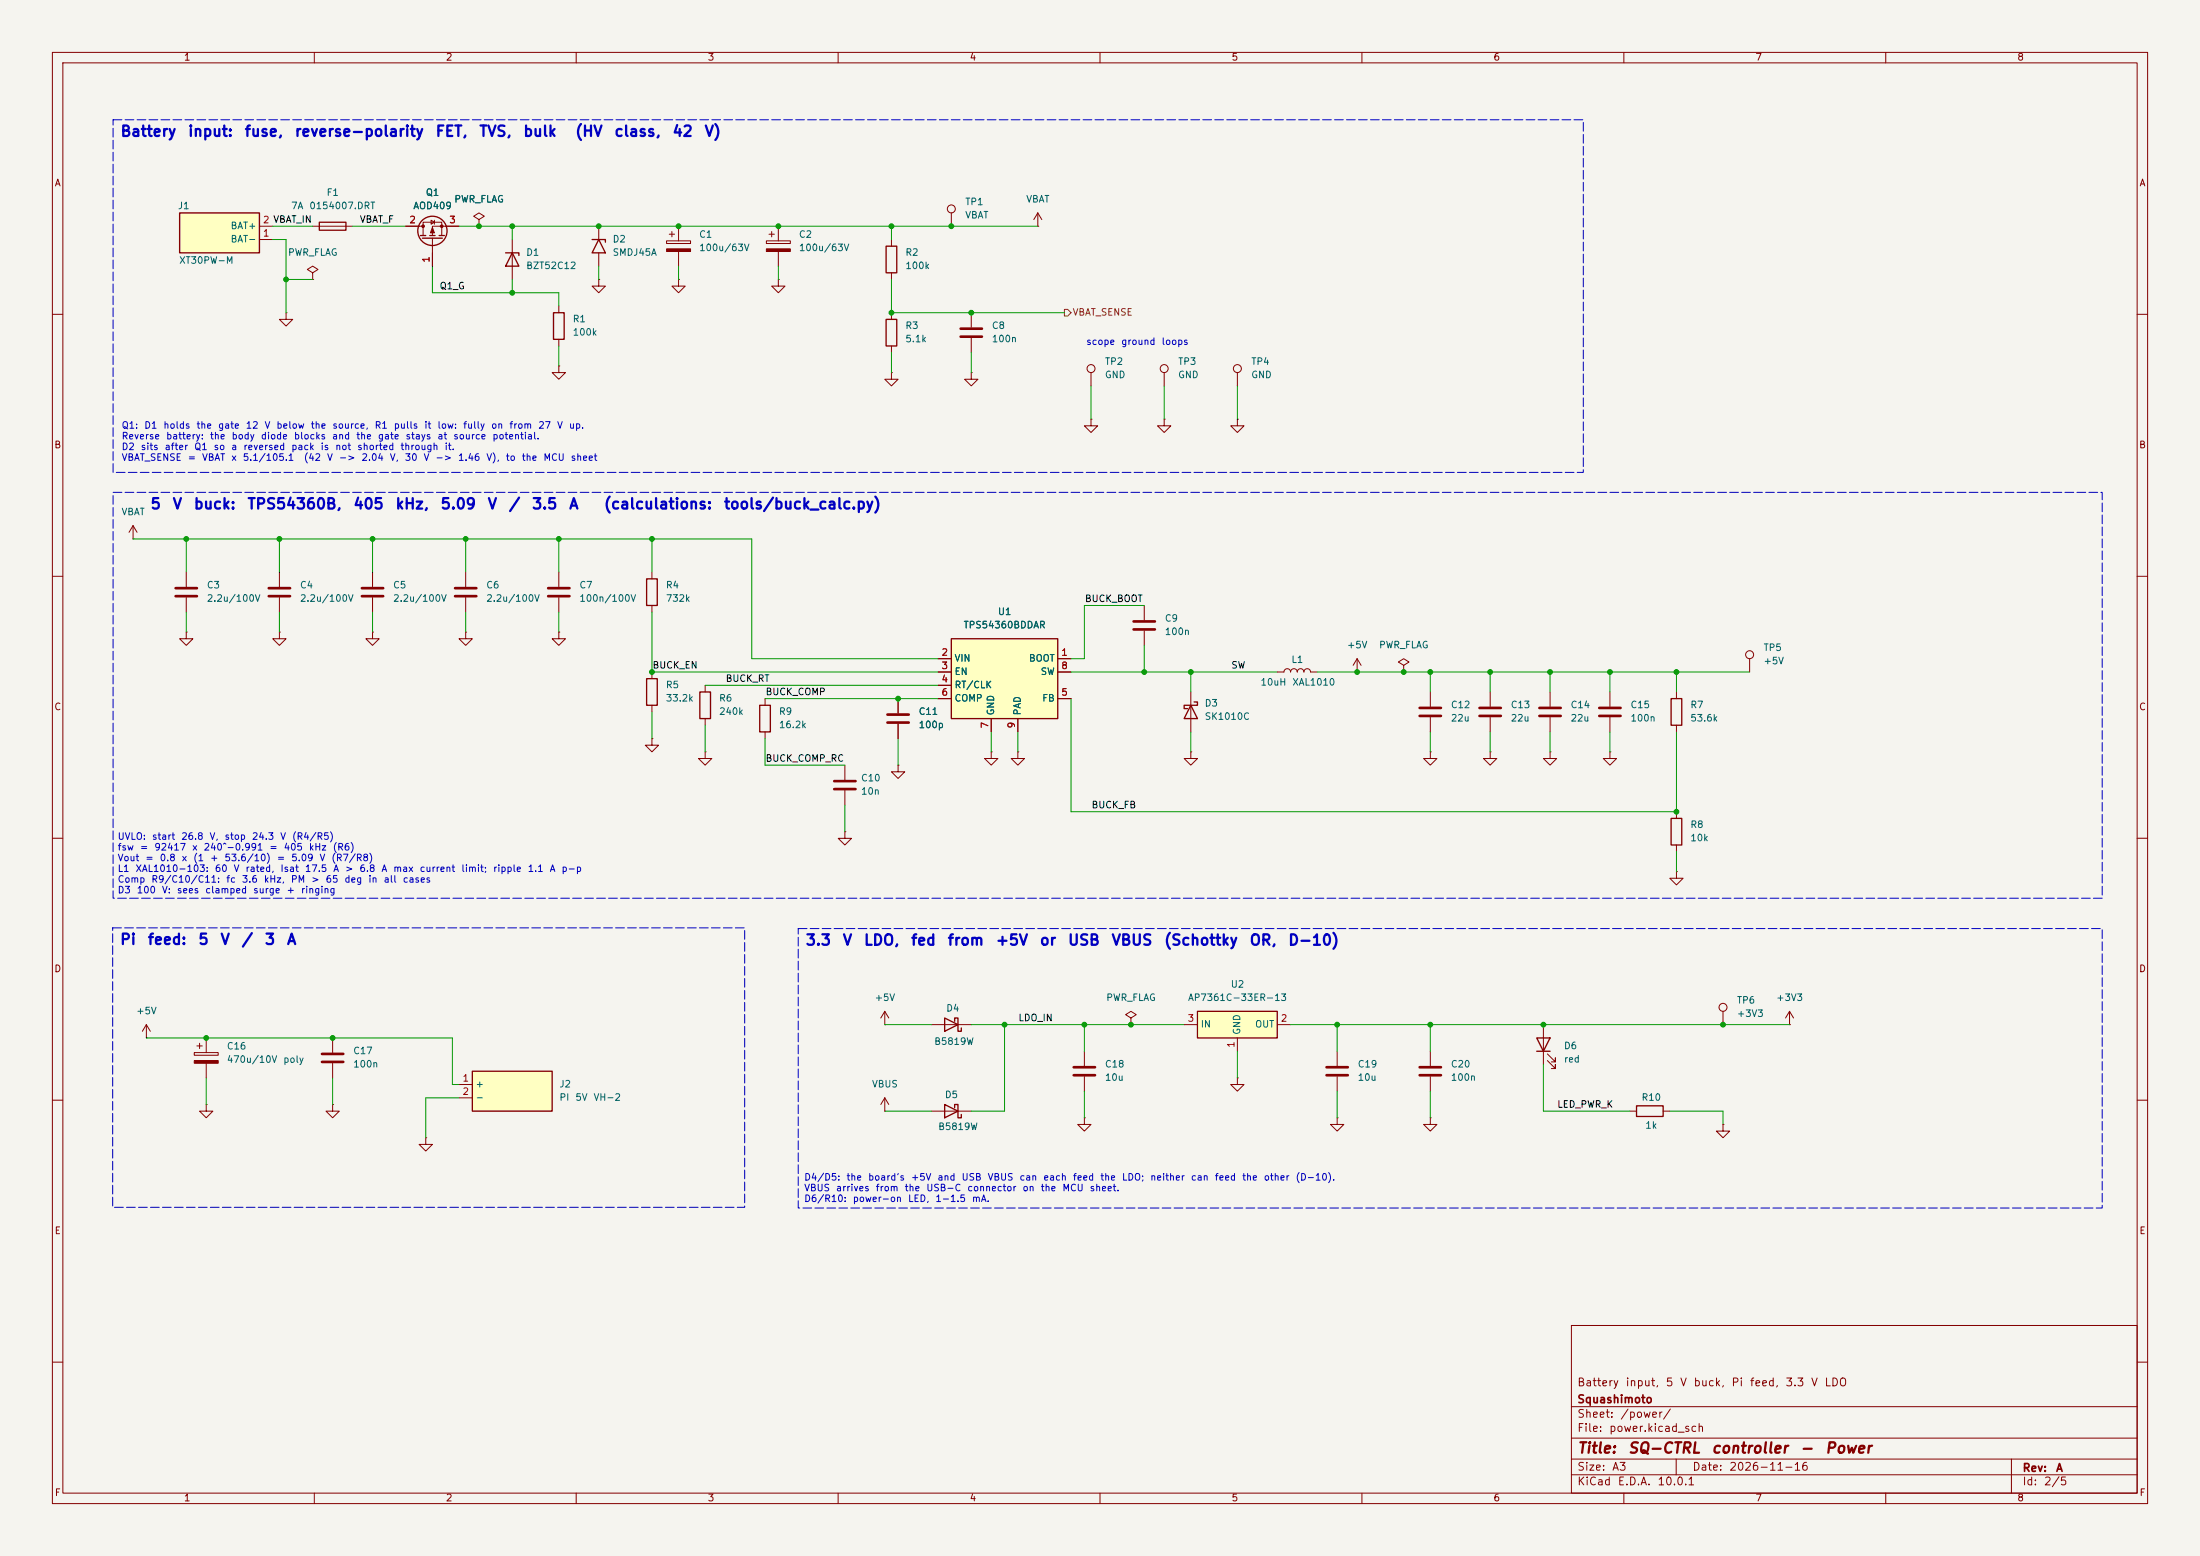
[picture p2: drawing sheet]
<svg xmlns="http://www.w3.org/2000/svg" width="420mm" height="297mm" viewBox="0 0 420 297" stroke-linecap="round" stroke-linejoin="round" font-family="sans-serif">
<path d="M0 0h420v297h-420z" fill="#f5f4ef" stroke="#f5f4ef" stroke-width=".19"/>
<g fill="none" stroke="#840000" stroke-width=".19">
<path d="M10 10h400v277h-400zM12 12h396v273h-396zM60 10v2M110 10v2M160 10v2M210 10v2M260 10v2M310 10v2M360 10v2M77.5 43.2h3.3M80.8 45v-2.6h3.5v2.6M82.3 42l.6 .4-.6 .4z"/>
<path d="M82.5 45.5v5.3M82.9 42v.8M87.6 43.2h-5.1v1.8M10 60h2M236.2 71.1v2.6M408 60h2M222.2 80v1.3h1.3l-1.3 1.3-1.2-1.3h1.2M222.2 80h.1M236.2 80v1.3h1.3l-1.3 1.3-1.3-1.3h1.3M236.2 80h.1M10 110h2M71.1 109.2v2.8"/>
<path d="M71.1 114v2.8M88.9 109.2v2.8M88.9 114v2.8M124.5 109.2v1.3M124.5 115.6v1.2M408 110h2M71.1 120.7v1.2h1.3l-1.3 1.3-1.3-1.3h1.3M71.1 120.7h.1M88.9 120.7v1.2h1.3l-1.3 1.3-1.3-1.3h1.3M88.9 120.7h.1M134.6 130.8v1.3M134.6 137.2v1.2"/>
<path d="M146 133.4v1.2M146 139.7v1.3M259.1 128.3h.1M259.1 125.7l-.8 1.3M259.1 125.7l.7 1.3M259.1 125.7v2.6M268 127l1-.6-1-.7-1 .7 1 .6v1.3M268 128.3h.1M307.3 132.1v2.8M307.3 136.9v2.8M320 132.1v1.3M320 138.4v1.3"/>
<path d="M10 160h2M161.3 158.8v1.2h1.3l-1.3 1.3-1.3-1.3h1.3M161.3 158.8h.1M194.3 143.5v1.3h1.3l-1.3 1.3-1.3-1.3h1.3M194.3 143.5h.1M273 143.5v1.3h1.3l-1.3 1.3-1.2-1.3h1.2M273 143.5h.1M284.5 143.5v1.3h1.2l-1.2 1.3-1.3-1.3h1.3M284.5 143.5h.1M307.3 143.5v1.3h1.3l-1.3 1.3-1.2-1.3h1.2M307.3 143.5h.1M320 154.9v1.3"/>
<path d="M408 160h2M320 166.4v1.2h1.3l-1.3 1.3-1.2-1.3h1.2M320 166.4h.1M320 161.3v1.3M27.9 198.1h.1M27.9 195.6l-.7 1.3M27.9 195.6l.8 1.3M27.9 195.6v2.5M37.6 199.6h1M38.1 199.1v1.1M39.4 198.1v2.8M168.9 195.6h.1"/>
<path d="M168.9 193l-.8 1.3M168.9 193l.8 1.3M168.9 193v2.6M177.8 195.6h7.6M328.9 193v2.6M341.6 195.6h.1M341.6 193l-.7 1.3M341.6 193l.8 1.3M341.6 193v2.6M10 210h2M37.1 200.9h4.6v.5h-4.6zM39.4 202.9v2.8"/>
<path d="M168.9 212.1h.1M168.9 209.6v2.5M168.9 209.6l-.8 1.2M168.9 209.6l.8 1.2M177.8 212.1h7.6M207 213.4v1.2h1.3l-1.3 1.3-1.3-1.3h1.3M207 213.4h.1M255.3 213.4v1.2h1.2l-1.2 1.3-1.3-1.3h1.3M255.3 213.4h.1M273 213.4v1.2h1.3l-1.3 1.3-1.2-1.3h1.2M273 213.4h.1M311.1 212.1h1.3"/>
<path d="M317.5 212.1h1.3M328.9 214.6v1.3h1.3l-1.3 1.3-1.2-1.3h1.2M328.9 214.6h.1M408 210h2M300 253h108v32h-108zM10 260h2M300 278.5h108M300 274.5h108M300 268.5h108M320 278.5v3M384 278.5v6.5M408 260h2"/>
<path d="M60 285v2M110 285v2M160 285v2M210 285v2M260 285v2M300 281.5h108M310 285v2M360 285v2"/>
<circle cx="236.2" cy="70.4" r=".76"/>
<circle cx="328.9" cy="192.3" r=".76"/>
</g>
<g fill="none" stroke="#840000" stroke-width=".25">
<path d="M80.3 45h1M80.6 45.5h3.9M82 45h1.1M83.8 45h1M123.4 110.5h2.1v5.1h-2.1zM133.6 132.1h2v5.1h-2zM145 134.6h2.1v5.1h-2.1zM319 133.4h2.1v5h-2.1zM319 156.2h2.1v5.1h-2.1zM180.3 194.3l2.6 1.3-2.6 1.3zM182.2 194.9v-.6h.7v2.6h.6v-.7M180.3 210.8l2.6 1.3-2.6 1.3z"/>
<path d="M182.2 211.5v-.7h.7v2.6h.6v-.7M312.4 211.1h5.1v2h-5.1z"/>
<circle cx="82.5" cy="44.1" r="2.79"/>
</g>
<path d="M69.1 112.3h4.1M69.1 113.8h4.1M86.9 112.3h4M86.9 113.8h4M305.3 135.1h4.1M305.3 136.7h4.1" fill="none" stroke="#840000" stroke-width=".51"/>
<g fill="#840000" stroke="#840000" stroke-width=".19">
<path d="M37.1 202.4h4.6v.5h-4.6z"/>
<path d="M82.5 43.4l.4 1.1h-.7z"/>
<circle cx="80.8" cy="43.2" r=".25"/>
<circle cx="84.3" cy="43.2" r=".25"/>
</g>
<path d="M34.3 40.6h15.2v7.7h-15.2z" fill="#ffffc2"/>
<path d="M34.3 40.6h15.2v7.7h-15.2zM61 42.4h5v1.5h-5z" fill="none" stroke="#840000" stroke-width=".25"/>
<g fill="none" stroke="#840000" stroke-width=".19">
<path d="M49.5 45.7h2.6M49.5 43.2h2.6M59.7 43.2h7.6M91.4 41.9l1.1-.6-1.1-.7-1 .7 1 .6v1.3M91.4 43.2h.1M181.6 40.6v2.6M25.4 102.9h.1M25.4 100.3l-.8 1.3M25.4 100.3l.8 1.3M25.4 100.3v2.6M35.6 109.2v2.8M35.6 114v2.8"/>
<path d="M106.7 120.7v1.2h1.2l-1.2 1.3-1.3-1.3h1.3M106.7 120.7h.1M189.2 143.5v1.3h1.3l-1.3 1.3-1.2-1.3h1.2M189.2 143.5h.1M227.3 143.5v1.3h1.3l-1.3 1.3-1.2-1.3h1.2M227.3 143.5h.1M63.5 198.1v2.8M63.5 210.8v1.3h1.3l-1.3 1.3-1.3-1.3h1.3M63.5 210.8h.1M63.5 202.9v2.8"/>
<circle cx="181.6" cy="39.9" r=".76"/>
</g>
<path d="M33.5 112.3h4.1M33.5 113.8h4.1M61.5 201.2h4M61.5 202.7h4" fill="none" stroke="#840000" stroke-width=".51"/>
<path d="M181.6 121.9h20.3v15.3h-20.3z" fill="#ffffc2"/>
<path d="M181.6 121.9h20.3v15.3h-20.3zM227.3 134.6l1.3 2.6h-2.5zM228 134h.6v.6h-2.5v.7h.6" fill="none" stroke="#840000" stroke-width=".25"/>
<g fill="none" stroke="#840000" stroke-width=".19">
<path d="M198.1 43.2h.1M198.1 40.6l-.7 1.3M198.1 40.6l.8 1.3M198.1 40.6v2.6M53.3 109.2v2.8M53.3 114v2.8M218.4 115.6v2.8M35.6 120.7v1.2h1.2l-1.2 1.3-1.3-1.3h1.3M35.6 120.7h.1M53.3 120.7v1.2h1.3l-1.3 1.3-1.2-1.3h1.2M53.3 120.7h.1M171.4 133.4v2.7"/>
<path d="M171.4 138.2v2.8M179.1 125.7h2.5M179.1 128.3h2.5M179.1 130.8h2.5M179.1 133.4h2.5M189.2 137.2v2.5M194.3 137.2v2.5M201.9 125.7h2.6M201.9 128.3h2.6M201.9 133.4h2.6M218.4 120.4v2.8M227.3 132.1v7.6"/>
<path d="M243.8 128.3h1.3a.64 .64 0 0 1 .6-.7 .64 .64 0 0 1 .7 .7 .64 .64 0 0 1 .6-.7 .64 .64 0 0 1 .6 .7 .64 .64 0 0 1 .7-.7 .64 .64 0 0 1 .6 .7 .64 .64 0 0 1 .7-.7 .64 .64 0 0 1 .6 .7h1.3M161.3 146.1v2.7M161.3 150.9v2.8M39.4 210.8v1.3h1.2l-1.2 1.3-1.3-1.3h1.3M39.4 210.8h.1M81.3 217.2v1.2h1.2l-1.2 1.3-1.3-1.3h1.3M81.3 217.2h.1"/>
</g>
<path d="M51.3 112.3h4.1M51.3 113.8h4.1M216.4 118.6h4.1M169.4 136.4h4.1M169.4 137.9h4.1M216.4 120.1h4.1M159.3 149.1h4M159.3 150.6h4" fill="none" stroke="#840000" stroke-width=".51"/>
<path d="M90.2 204.5h15.2v7.6h-15.2z" fill="#ffffc2"/>
<path d="M96.5 48.3h2.6v.5M97.8 48.3l1.3 2.5h-2.6zM105.7 59.7h2v5.1h-2zM113 45.7h2.6v.5M114.3 45.7l1.3 2.6h-2.6zM169.2 47h2v5.1h-2zM169.2 61h2v5h-2zM123.4 129.5h2.1v5.1h-2.1zM90.2 204.5h15.2v7.6h-15.2z" fill="none" stroke="#840000" stroke-width=".25"/>
<g fill="none" stroke="#840000" stroke-width=".19">
<path d="M54.6 59.7v1.3h1.3l-1.3 1.2-1.3-1.2h1.3M54.6 59.7h.1M59.7 52.1l1-.7-1-.6-1 .6 1 .7v1.2M59.7 53.3h.1M97.8 45.7v7.6M106.7 58.4v1.3M114.3 53.3v1.3h1.3l-1.3 1.3-1.3-1.3h1.3M114.3 53.3h.1M114.3 43.2v2.5M114.3 48.3v2.5M127.3 46h4.5v.5h-4.5zM127.8 44.7h1"/>
<path d="M128.3 44.2v1M129.5 53.3v1.3h1.3l-1.3 1.3-1.2-1.3h1.2M129.5 53.3h.1M129.5 43.2v2.8M129.5 48v2.8M146.3 46h4.6v.5h-4.6zM146.8 44.7h1M147.3 44.2v1M148.6 53.3v1.3h1.3l-1.3 1.3-1.3-1.3h1.3M148.6 53.3h.1M148.6 43.2v2.8M148.6 48v2.8"/>
<path d="M170.2 45.7v1.3M170.2 52.1v1.2M170.2 59.7v1.3M185.4 59.7v2.8M106.7 69.9v1.2h1.2l-1.2 1.3-1.3-1.3h1.3M106.7 69.9h.1M106.7 64.8v1.2M170.2 71.1v1.3h1.2l-1.2 1.3-1.3-1.3h1.3M170.2 71.1h.1M170.2 66v1.3M185.4 71.1v1.3h1.3l-1.3 1.3-1.3-1.3h1.3M185.4 71.1h.1"/>
<path d="M185.4 64.5v2.8M208.3 71.1v2.6M222.2 71.1v2.6M208.3 80v1.3h1.2l-1.2 1.3-1.3-1.3h1.3M208.3 80h.1M106.7 109.2v2.8M106.7 114v2.8M124.5 128.3v1.2M124.5 134.6v1.3M334 125.7v2.6M124.5 141v1.2h1.2l-1.2 1.3-1.3-1.3h1.3M124.5 141h.1"/>
<path d="M134.6 143.5v1.3h1.3l-1.3 1.3-1.3-1.3h1.3M134.6 143.5h.1M171.4 146.1v1.2h1.3l-1.3 1.3-1.2-1.3h1.2M171.4 146.1h.1M87.6 207h2.6M87.6 209.6h2.6"/>
<circle cx="208.3" cy="70.4" r=".76"/>
<circle cx="222.2" cy="70.4" r=".76"/>
<circle cx="334" cy="125" r=".76"/>
</g>
<path d="M183.4 62.7h4.1M183.4 64.3h4.1M104.6 112.3h4.1M104.6 113.8h4.1" fill="none" stroke="#840000" stroke-width=".51"/>
<g fill="#840000" stroke="#840000" stroke-width=".19">
<path d="M127.3 47.5h4.5v.5h-4.5z"/>
<path d="M146.3 47.5h4.6v.5h-4.6z"/>
</g>
<path d="M228.6 193h15.2v5.1h-15.2z" fill="#ffffc2"/>
<path d="M228.6 193h15.2v5.1h-15.2zM293.4 198.1h2.5l-1.3 2.6zM293.4 200.7h2.5" fill="none" stroke="#840000" stroke-width=".25"/>
<g fill="none" stroke="#840000" stroke-width=".19">
<path d="M77.5 43.2h2.5M82.5 48.3v2.5M85.1 43.2h2.5M91.4 43.2h.1M171.4 133.4v2.7M171.4 138.2v2.8M179.1 125.7h2.5M179.1 128.3h2.5M179.1 130.8h2.5M179.1 133.4h2.5M189.2 137.2v2.5M194.3 137.2v2.5"/>
<path d="M201.9 125.7h2.6M201.9 128.3h2.6M201.9 133.4h2.6M273 132.1v2.8M273 136.9v2.8M284.5 132.1v2.8M284.5 136.9v2.8M295.9 132.1v2.8M295.9 136.9v2.8M295.9 143.5v1.3h1.3l-1.3 1.3-1.3-1.3h1.3M295.9 143.5h.1M215.9 194.3l1-.6-1-.7-1 .7 1 .6v1.3"/>
<path d="M215.9 195.6h.1M226.1 195.6h2.5M236.2 198.1v2.6M243.8 195.6h2.6M294.6 195.6v7.6M207 200.7v2.8M207 205.5v2.8M236.2 205.7v1.3h1.3l-1.3 1.3-1.3-1.3h1.3M236.2 205.7h.1M255.3 200.7v2.8M255.3 205.5v2.8M273 200.7v2.8"/>
<path d="M273 205.5v2.8M295.4 202.4l1.5 1.6v-.8v.8h-.7M295.4 201.2l1.5 1.5v-.8v.8h-.7"/>
</g>
<path d="M271 135.1h4.1M271 136.7h4.1M282.4 135.1h4.1M282.4 136.7h4.1M293.9 135.1h4M293.9 136.7h4M205 203.7h4M205 205.2h4M253.2 203.7h4.1M253.2 205.2h4.1M271 203.7h4.1M271 205.2h4.1" fill="none" stroke="#840000" stroke-width=".51"/>
<path d="M203.2 59.1h.6l.7 .6-.7 .6h-.6z" fill="none" stroke="#725600" stroke-width=".19"/>
<g fill="none" stroke="#009600" stroke-width=".19">
<path d="M52.1 45.7h2.5v14M52.1 43.2h7.6M54.6 53.3h5.1M67.3 43.2h10.2M82.5 50.8v5.1h24.2v2.5M87.6 43.2h110.5M97.8 43.2v2.5M97.8 53.3v2.6M114.3 50.8v2.5M129.5 50.8v2.5M148.6 50.8v2.5M170.2 43.2v2.5"/>
<path d="M170.2 53.3v6.4h33M106.7 66v3.9M170.2 67.3v3.8M185.4 67.3v3.8M208.3 73.7v6.3M222.2 73.7v6.3M236.2 73.7v6.3M25.4 102.9h118.1v22.8h35.6M35.6 102.9v6.3M35.6 116.8v3.9M53.3 102.9v6.3M53.3 116.8v3.9"/>
<path d="M71.1 102.9v6.3M71.1 116.8v3.9M88.9 102.9v6.3M88.9 116.8v3.9M106.7 102.9v6.3M106.7 116.8v3.9M124.5 116.8v11.5h54.6M124.5 102.9v6.3M218.4 115.6h-11.4v10.1h-2.5M124.5 135.9v5.1M134.6 130.8h44.5M134.6 138.4v5.1"/>
<path d="M146 133.4h33.1M189.2 139.7v3.8M194.3 139.7v3.8M204.5 128.3h39.3M204.5 133.4v21.5h115.5v-15.2M218.4 123.2v5.1M227.3 128.3v3.8M227.3 139.7v3.8M251.5 128.3h82.5M273 128.3v3.8M273 139.7v3.8M284.5 128.3v3.8"/>
<path d="M284.5 139.7v3.8M295.9 128.3v3.8M295.9 139.7v3.8M307.3 128.3v3.8M307.3 139.7v3.8M320 128.3v3.8M146 141v5.1h15.3M161.3 153.7v5.1M171.4 141v5.1M320 162.6v3.8M27.9 198.1h58.5v8.9h1.2M168.9 195.6h8.9"/>
<path d="M185.4 195.6h40.7M191.8 195.6v16.5h-6.4M207 195.6v5.1M246.4 195.6h95.2M255.3 195.6v5.1M273 195.6v5.1M39.4 205.7v5.1M63.5 205.7v5.1M87.6 209.6h-6.3v7.6M168.9 212.1h8.9M207 208.3v5.1M236.2 200.7v5"/>
<path d="M255.3 208.3v5.1M273 208.3v5.1M294.6 203.2v8.9h16.5M318.8 212.1h10.1v2.5"/>
</g>
<path d="M21.6 22.9h280.7v67.3h-280.7zM21.6 94h379.7v77.5h-379.7zM21.5 177.1h120.7v53.3h-120.7zM152.4 177.2h248.9v53.4h-248.9z" fill="none" stroke="#0000c2" stroke-width=".19" stroke-dasharray="1.7 .6"/>
<g fill="#009600" stroke="#009600" stroke-width=".19">
<circle cx="191.8" cy="195.6" r=".46"/>
<circle cx="255.3" cy="195.6" r=".46"/>
<circle cx="88.9" cy="102.9" r=".46"/>
<circle cx="71.1" cy="102.9" r=".46"/>
<circle cx="63.5" cy="198.1" r=".46"/>
<circle cx="53.3" cy="102.9" r=".46"/>
<circle cx="39.4" cy="198.1" r=".46"/>
<circle cx="54.6" cy="53.3" r=".46"/>
<circle cx="148.6" cy="43.2" r=".46"/>
<circle cx="114.3" cy="43.2" r=".46"/>
<circle cx="129.5" cy="43.2" r=".46"/>
<circle cx="97.8" cy="55.9" r=".46"/>
<circle cx="97.8" cy="43.2" r=".46"/>
<circle cx="91.4" cy="43.2" r=".46"/>
<circle cx="181.6" cy="43.2" r=".46"/>
<circle cx="170.2" cy="43.2" r=".46"/>
<circle cx="170.2" cy="59.7" r=".46"/>
<circle cx="185.4" cy="59.7" r=".46"/>
<circle cx="218.4" cy="128.3" r=".46"/>
<circle cx="227.3" cy="128.3" r=".46"/>
<circle cx="268" cy="128.3" r=".46"/>
<circle cx="259.1" cy="128.3" r=".46"/>
<circle cx="124.5" cy="128.3" r=".46"/>
<circle cx="171.4" cy="133.4" r=".46"/>
<circle cx="320" cy="128.3" r=".46"/>
<circle cx="320" cy="154.9" r=".46"/>
<circle cx="307.3" cy="128.3" r=".46"/>
<circle cx="284.5" cy="128.3" r=".46"/>
<circle cx="295.9" cy="128.3" r=".46"/>
<circle cx="328.9" cy="195.6" r=".46"/>
<circle cx="273" cy="128.3" r=".46"/>
<circle cx="273" cy="195.6" r=".46"/>
<circle cx="124.5" cy="102.9" r=".46"/>
<circle cx="106.7" cy="102.9" r=".46"/>
<circle cx="35.6" cy="102.9" r=".46"/>
<circle cx="215.9" cy="195.6" r=".46"/>
<circle cx="207" cy="195.6" r=".46"/>
<circle cx="294.6" cy="195.6" r=".46"/>
</g>
<g font-size="2" fill="#0000c2">
<text x="22.9" y="26.6">Battery</text>
<text x="35.8" y="26.6">input:</text>
<text x="46.6" y="26.6">fuse,</text>
<text x="56.1" y="26.6">reverse-polarity</text>
<text x="83" y="26.6">FET,</text>
<text x="91.3" y="26.6">TVS,</text>
<text x="99.8" y="26.6">bulk</text>
<text x="109.7" y="26.6">(HV</text>
<text x="117.1" y="26.6">class,</text>
<text x="128.2" y="26.6">42</text>
<text x="134.4" y="26.6">V)</text>
<text x="28.6" y="97.7">5</text>
<text x="32.8" y="97.7">V</text>
<text x="36.9" y="97.7">buck:</text>
<text x="47.1" y="97.7">TPS54360B,</text>
<text x="67.3" y="97.7">405</text>
<text x="75.4" y="97.7">kHz,</text>
<text x="84" y="97.7">5.09</text>
<text x="93" y="97.7">V</text>
<text x="97" y="97.7">/</text>
<text x="101.4" y="97.7">3.5</text>
<text x="108.5" y="97.7">A</text>
<text x="115.1" y="97.7">(calculations:</text>
<text x="138" y="97.7">tools/buck_calc.py)</text>
<text x="22.8" y="180.8">Pi</text>
<text x="28.1" y="180.8">feed:</text>
<text x="37.7" y="180.8">5</text>
<text x="41.9" y="180.8">V</text>
<text x="46" y="180.8">/</text>
<text x="50.4" y="180.8">3</text>
<text x="54.6" y="180.8">A</text>
<text x="153.7" y="180.9">3.3</text>
<text x="160.7" y="180.9">V</text>
<text x="164.8" y="180.9">LDO,</text>
<text x="173.8" y="180.9">fed</text>
<text x="180.8" y="180.9">from</text>
<text x="189.9" y="180.9">+5V</text>
<text x="198.4" y="180.9">or</text>
<text x="203.7" y="180.9">USB</text>
<text x="212.1" y="180.9">VBUS</text>
<text x="222.1" y="180.9">(Schottky</text>
<text x="238.4" y="180.9">OR,</text>
<text x="245.8" y="180.9">D-10)</text>
</g>
<g font-size="2" fill="#840000">
<text x="301" y="277.9">Title:</text>
<text x="310.6" y="277.9">SQ-CTRL</text>
<text x="326.6" y="277.9">controller</text>
<text x="343.5" y="277.9">-</text>
<text x="348.3" y="277.9">Power</text>
</g>
<g font-size="1.5" fill="#840000">
<text x="301" y="268.2">Squashimoto</text>
<text x="301" y="265">Battery</text>
<text x="310.2" y="265">input,</text>
<text x="317.9" y="265">5</text>
<text x="320.6" y="265">V</text>
<text x="323.2" y="265">buck,</text>
<text x="330.4" y="265">Pi</text>
<text x="333.9" y="265">feed,</text>
<text x="340.7" y="265">3.3</text>
<text x="345.6" y="265">V</text>
<text x="348.2" y="265">LDO</text>
<text x="301" y="273.7">File:</text>
<text x="301" y="271">Sheet:</text>
<text x="307.1" y="273.7">power.kicad_sch</text>
<text x="309.2" y="271">/power/</text>
<text x="301" y="281.1">Size:</text>
<text x="307.6" y="281.1">A3</text>
<text x="323" y="281.1">Date:</text>
<text x="330" y="281.1">2026-11-16</text>
<text x="386" y="281.3">Rev:</text>
<text x="392.4" y="281.3">A</text>
<text x="301" y="283.9">KiCad</text>
<text x="308.7" y="283.9">E.D.A.</text>
<text x="316.3" y="283.9">10.0.1</text>
<text x="386" y="283.9">Id:</text>
<text x="390.1" y="283.9">2/5</text>
</g>
<g font-size="1.3" fill="#840000">
<text x="35" y="11.9">1</text>
<text x="85" y="11.9">2</text>
<text x="135" y="11.9">3</text>
<text x="185" y="11.9">4</text>
<text x="235" y="11.9">5</text>
<text x="285" y="11.9">6</text>
<text x="335" y="11.9">7</text>
<text x="385" y="11.9">8</text>
<text x="10.3" y="35.9">A</text>
<text x="408.3" y="35.9">A</text>
<text x="10.3" y="85.9">B</text>
<text x="408.2" y="85.9">B</text>
<text x="10.3" y="135.9">C</text>
<text x="408.2" y="135.9">C</text>
<text x="10.3" y="185.9">D</text>
<text x="408.2" y="185.9">D</text>
<text x="10.3" y="235.9">E</text>
<text x="408.3" y="235.9">E</text>
<text x="10.3" y="285.9">F</text>
<text x="35" y="286.9">1</text>
<text x="85" y="286.9">2</text>
<text x="135" y="286.9">3</text>
<text x="185" y="286.9">4</text>
<text x="235" y="286.9">5</text>
<text x="285" y="286.9">6</text>
<text x="335" y="286.9">7</text>
<text x="385" y="286.9">8</text>
<text x="408.3" y="285.9">F</text>
</g>
<g font-size="1.3" fill="#006464">
<text x="33.9" y="40.2">J1</text>
<text x="55.5" y="40.2">7A</text>
<text x="58.9" y="40.2">0154007.DRT</text>
<text x="62.2" y="37.7">F1</text>
<text x="78.8" y="40.2">AOD409</text>
<text x="81.2" y="37.7">Q1</text>
<text x="86.6" y="39">PWR_FLAG</text>
<text x="184.2" y="39.5">TP1</text>
<text x="195.8" y="39">VBAT</text>
<text x="43.9" y="46.6">BAT-</text>
<text x="43.9" y="44">BAT+</text>
<text x="116.8" y="46.6">D2</text>
<text x="133.4" y="45.7">C1</text>
<text x="152.4" y="45.7">C2</text>
<text x="184.2" y="42">VBAT</text>
<text x="34.1" y="50.6">XT30PW-M</text>
<text x="54.9" y="49.1">PWR_FLAG</text>
<text x="100.3" y="49.1">D1</text>
<text x="100.3" y="51.7">BZT52C12</text>
<text x="116.8" y="49.1">SMDJ45A</text>
<text x="133.4" y="48.2">100u/63V</text>
<text x="152.4" y="48.2">100u/63V</text>
<text x="172.7" y="49.1">R2</text>
<text x="172.7" y="51.7">100k</text>
<text x="109.2" y="61.8">R1</text>
<text x="109.2" y="64.4">100k</text>
<text x="172.7" y="63.1">R3</text>
<text x="172.7" y="65.6">5.1k</text>
<text x="189.2" y="63.1">C8</text>
<text x="189.2" y="65.6">100n</text>
<text x="210.8" y="70">TP2</text>
<text x="224.8" y="70">TP3</text>
<text x="238.8" y="70">TP4</text>
<text x="210.8" y="72.5">GND</text>
<text x="224.8" y="72.5">GND</text>
<text x="238.8" y="72.5">GND</text>
<text x="23.1" y="98.7">VBAT</text>
<text x="39.4" y="112.6">C3</text>
<text x="57.2" y="112.6">C4</text>
<text x="74.9" y="112.6">C5</text>
<text x="92.7" y="112.6">C6</text>
<text x="110.5" y="112.6">C7</text>
<text x="127" y="112.6">R4</text>
<text x="39.4" y="115.2">2.2u/100V</text>
<text x="57.2" y="115.2">2.2u/100V</text>
<text x="74.9" y="115.2">2.2u/100V</text>
<text x="92.7" y="115.2">2.2u/100V</text>
<text x="110.5" y="115.2">100n/100V</text>
<text x="127" y="115.2">732k</text>
<text x="190.4" y="117.7">U1</text>
<text x="222.3" y="119">C9</text>
<text x="183.8" y="120.2">TPS54360BDDAR</text>
<text x="222.3" y="121.5">100n</text>
<text x="257" y="124.1">+5V</text>
<text x="263.2" y="124.1">PWR_FLAG</text>
<text x="336.6" y="124.6">TP5</text>
<text x="127" y="131.7">R5</text>
<text x="182.1" y="126.6">VIN</text>
<text x="182.1" y="129.1">EN</text>
<text x="182.1" y="131.7">RT/CLK</text>
<text x="196.3" y="126.6">BOOT</text>
<text x="198.6" y="129.1">SW</text>
<text x="240.5" y="131.2">10uH</text>
<text x="246.4" y="126.8">L1</text>
<text x="246.6" y="131.2">XAL1010</text>
<text x="336.6" y="127.1">+5V</text>
<text x="127" y="134.2">33.2k</text>
<text x="137.2" y="134.2">R6</text>
<text x="137.2" y="136.8">240k</text>
<text x="148.6" y="136.8">R9</text>
<text x="175.3" y="136.8">C11</text>
<text x="182.1" y="134.2">COMP</text>
<text x="190.1" y="136.7" transform="rotate(-90 190.1 136.7)">GND</text>
<text x="195.2" y="136.7" transform="rotate(-90 195.2 136.7)">PAD</text>
<text x="198.9" y="134.2">FB</text>
<text x="229.9" y="135.2">D3</text>
<text x="229.9" y="137.7">SK1010C</text>
<text x="276.9" y="135.5">C12</text>
<text x="288.3" y="135.5">C13</text>
<text x="299.7" y="135.5">C14</text>
<text x="311.2" y="135.5">C15</text>
<text x="322.6" y="135.5">R7</text>
<text x="148.6" y="139.3">16.2k</text>
<text x="175.3" y="139.3">100p</text>
<text x="276.9" y="138">22u</text>
<text x="288.3" y="138">22u</text>
<text x="299.7" y="138">22u</text>
<text x="311.2" y="138">100n</text>
<text x="322.6" y="138">53.6k</text>
<text x="164.3" y="149.5">C10</text>
<text x="164.3" y="152">10n</text>
<text x="322.6" y="158.3">R8</text>
<text x="322.6" y="160.9">10k</text>
<text x="166.9" y="191.4">+5V</text>
<text x="211.1" y="191.4">PWR_FLAG</text>
<text x="226.7" y="191.4">AP7361C-33ER-13</text>
<text x="234.8" y="188.8">U2</text>
<text x="331.5" y="191.9">TP6</text>
<text x="339" y="191.4">+3V3</text>
<text x="25.9" y="193.9">+5V</text>
<text x="180.5" y="193.4">D4</text>
<text x="229.1" y="196.4">IN</text>
<text x="237.1" y="197.6" transform="rotate(-90 237.1 197.6)">GND</text>
<text x="239.5" y="196.4">OUT</text>
<text x="331.5" y="194.4">+3V3</text>
<text x="43.2" y="200.6">C16</text>
<text x="43.2" y="203.2">470u/10V</text>
<text x="54" y="203.2">poly</text>
<text x="67.3" y="201.5">C17</text>
<text x="178.2" y="199.7">B5819W</text>
<text x="298.5" y="200.6">D6</text>
<text x="298.5" y="203.1">red</text>
<text x="67.3" y="204.1">100n</text>
<text x="90.7" y="207.9">+</text>
<text x="106.7" y="207.9">J2</text>
<text x="166.4" y="207.9">VBUS</text>
<text x="180.3" y="209.9">D5</text>
<text x="210.8" y="204.1">C18</text>
<text x="210.8" y="206.6">10u</text>
<text x="259.1" y="204.1">C19</text>
<text x="259.1" y="206.6">10u</text>
<text x="276.9" y="206.6">100n</text>
<text x="276.9" y="204.1">C20</text>
<text x="90.7" y="210.4">-</text>
<text x="106.7" y="210.4">PI</text>
<text x="109.7" y="210.4">5V</text>
<text x="113.2" y="210.4">VH-2</text>
<text x="313.3" y="210.4">R10</text>
<text x="314" y="215.7">1k</text>
<text x="179" y="216">B5819W</text>
</g>
<g font-size="1.3" fill="#a90000">
<text x="50.1" y="45.5">1</text>
<text x="50.1" y="42.9">2 VBAT_IN</text>
<text x="78" y="42.9">2</text>
<text x="85.7" y="42.9">3</text>
<text x="82.3" y="50.2" transform="rotate(-90 82.3 50.2)">1</text>
<text x="179.6" y="125.5">2</text>
<text x="202.5" y="125.5">1</text>
<text x="179.6" y="128">3</text>
<text x="179.6" y="130.6">4</text>
<text x="202.5" y="128">8</text>
<text x="179.6" y="133.1">6</text>
<text x="202.5" y="133.1">5</text>
<text x="189" y="139.1" transform="rotate(-90 189 139.1)">7</text>
<text x="194.1" y="139.1" transform="rotate(-90 194.1 139.1)">9</text>
<text x="226.6" y="195.3">3</text>
<text x="244.4" y="195.3">2</text>
<text x="236" y="200.1" transform="rotate(-90 236 200.1)">1</text>
<text x="88.2" y="206.8">1</text>
<text x="88.2" y="209.3">2</text>
</g>
<g font-size="1.3" fill="#0f0f0f">
<text x="68.6" y="42.8">VBAT_F</text>
<text x="83.8" y="55.5">Q1_G</text>
<text x="207" y="115.2">BUCK_BOOT</text>
<text x="124.5" y="127.9">BUCK_EN</text>
<text x="138.4" y="130.5">BUCK_RT</text>
<text x="234.9" y="127.9">SW</text>
<text x="146" y="133">BUCK_COMP</text>
<text x="146" y="145.7">BUCK_COMP_RC</text>
<text x="208.3" y="154.6">BUCK_FB</text>
<text x="194.3" y="195.2">LDO_IN</text>
<text x="297.2" y="211.7">LED_PWR_K</text>
</g>
<text font-size="1.3" fill="#725600" x="204.7" y="60.6">VBAT_SENSE</text>
<g font-size="1.3" fill="#0000c2">
<text x="207.3" y="66.1">scope</text>
<text x="213.9" y="66.1">ground</text>
<text x="221.6" y="66.1">loops</text>
<text x="23.1" y="82.1">Q1:</text>
<text x="27.4" y="82.1">D1</text>
<text x="31.1" y="82.1">holds</text>
<text x="37.4" y="82.1">the</text>
<text x="41.5" y="82.1">gate</text>
<text x="46.8" y="82.1">12</text>
<text x="50.4" y="82.1">V</text>
<text x="52.7" y="82.1">below</text>
<text x="59.2" y="82.1">the</text>
<text x="63.3" y="82.1">source,</text>
<text x="71.4" y="82.1">R1</text>
<text x="75.1" y="82.1">pulls</text>
<text x="80.9" y="82.1">it</text>
<text x="83.4" y="82.1">low:</text>
<text x="88.3" y="82.1">fully</text>
<text x="93.7" y="82.1">on</text>
<text x="97.1" y="82.1">from</text>
<text x="102.6" y="82.1">27</text>
<text x="106.2" y="82.1">V</text>
<text x="108.5" y="82.1">up.</text>
<text x="23.1" y="84.2">Reverse</text>
<text x="23.1" y="86.2">D2</text>
<text x="23.1" y="88.3">VBAT_SENSE</text>
<text x="26.8" y="86.2">sits</text>
<text x="31.3" y="86.2">after</text>
<text x="31.6" y="84.2">battery:</text>
<text x="35.7" y="88.3">=</text>
<text x="37" y="86.2">Q1</text>
<text x="38.5" y="88.3">VBAT</text>
<text x="40" y="84.2">the</text>
<text x="40.7" y="86.2">so</text>
<text x="44" y="86.2">a</text>
<text x="44" y="88.3">x</text>
<text x="44.1" y="84.2">body</text>
<text x="46.2" y="88.3">5.1/105.1</text>
<text x="46.3" y="86.2">reversed</text>
<text x="49.7" y="84.2">diode</text>
<text x="55.5" y="86.2">pack</text>
<text x="56" y="84.2">blocks</text>
<text x="57.9" y="88.3">(42</text>
<text x="61.1" y="86.2">is</text>
<text x="62.3" y="88.3">V</text>
<text x="63.3" y="84.2">and</text>
<text x="63.9" y="86.2">not</text>
<text x="64.6" y="88.3">-&gt;</text>
<text x="67.9" y="84.2">the</text>
<text x="68.1" y="86.2">shorted</text>
<text x="68.9" y="88.3">2.04</text>
<text x="72" y="84.2">gate</text>
<text x="74.3" y="88.3">V,</text>
<text x="76.3" y="86.2">through</text>
<text x="77.2" y="88.3">30</text>
<text x="77.3" y="84.2">stays</text>
<text x="80.8" y="88.3">V</text>
<text x="83" y="88.3">-&gt;</text>
<text x="83.4" y="84.2">at</text>
<text x="84.8" y="86.2">it.</text>
<text x="86.4" y="84.2">source</text>
<text x="87.3" y="88.3">1.46</text>
<text x="92.7" y="88.3">V),</text>
<text x="93.9" y="84.2">potential.</text>
<text x="96.4" y="88.3">to</text>
<text x="99.5" y="88.3">the</text>
<text x="103.6" y="88.3">MCU</text>
<text x="108.8" y="88.3">sheet</text>
<text x="22.4" y="160.6">UVLO:</text>
<text x="28.9" y="160.6">start</text>
<text x="34.5" y="160.6">26.8</text>
<text x="39.9" y="160.6">V,</text>
<text x="42.8" y="160.6">stop</text>
<text x="48" y="160.6">24.3</text>
<text x="53.4" y="160.6">V</text>
<text x="55.6" y="160.6">(R4/R5)</text>
<text x="22.4" y="162.6">fsw</text>
<text x="22.4" y="164.7">Vout</text>
<text x="22.4" y="166.7">L1</text>
<text x="25.8" y="166.7">XAL1010-103:</text>
<text x="26.6" y="162.6">=</text>
<text x="27.6" y="164.7">=</text>
<text x="29.4" y="162.6">92417</text>
<text x="30.4" y="164.7">0.8</text>
<text x="34.6" y="164.7">x</text>
<text x="36.6" y="162.6">x</text>
<text x="36.8" y="164.7">(1</text>
<text x="38.8" y="162.6">240^-0.991</text>
<text x="40" y="164.7">+</text>
<text x="40.9" y="166.7">60</text>
<text x="42.7" y="164.7">53.6/10)</text>
<text x="44.5" y="166.7">V</text>
<text x="46.8" y="166.7">rated,</text>
<text x="51.3" y="162.6">=</text>
<text x="52.7" y="164.7">=</text>
<text x="53.4" y="166.7">Isat</text>
<text x="54.1" y="162.6">405</text>
<text x="55.5" y="164.7">5.09</text>
<text x="58.1" y="166.7">17.5</text>
<text x="58.9" y="162.6">kHz</text>
<text x="60.9" y="164.7">V</text>
<text x="63.1" y="164.7">(R7/R8)</text>
<text x="63.4" y="162.6">(R6)</text>
<text x="63.5" y="166.7">A</text>
<text x="65.8" y="166.7">&gt;</text>
<text x="68.5" y="166.7">6.8</text>
<text x="72.7" y="166.7">A</text>
<text x="75" y="166.7">max</text>
<text x="80" y="166.7">current</text>
<text x="87.9" y="166.7">limit;</text>
<text x="94" y="166.7">ripple</text>
<text x="100.6" y="166.7">1.1</text>
<text x="104.8" y="166.7">A</text>
<text x="107.1" y="166.7">p-p</text>
<text x="22.4" y="168.8">Comp</text>
<text x="22.4" y="170.8">D3</text>
<text x="26" y="170.8">100</text>
<text x="28.8" y="168.8">R9/C10/C11:</text>
<text x="30.8" y="170.8">V:</text>
<text x="33.7" y="170.8">sees</text>
<text x="39.1" y="170.8">clamped</text>
<text x="43.1" y="168.8">fc</text>
<text x="46.1" y="168.8">3.6</text>
<text x="48.2" y="170.8">surge</text>
<text x="50.3" y="168.8">kHz,</text>
<text x="54.6" y="170.8">+</text>
<text x="55.4" y="168.8">PM</text>
<text x="57.3" y="170.8">ringing</text>
<text x="59.3" y="168.8">&gt;</text>
<text x="62.1" y="168.8">65</text>
<text x="65.6" y="168.8">deg</text>
<text x="70.2" y="168.8">in</text>
<text x="73.1" y="168.8">all</text>
<text x="76.8" y="168.8">cases</text>
<text x="153.4" y="225.6">D4/D5:</text>
<text x="153.4" y="227.7">VBUS</text>
<text x="159.5" y="227.7">arrives</text>
<text x="161.5" y="225.6">the</text>
<text x="165.6" y="225.6">board's</text>
<text x="167.1" y="227.7">from</text>
<text x="172.6" y="227.7">the</text>
<text x="173.8" y="225.6">+5V</text>
<text x="176.7" y="227.7">USB-C</text>
<text x="178.8" y="225.6">and</text>
<text x="183.5" y="225.6">USB</text>
<text x="184.5" y="227.7">connector</text>
<text x="188.4" y="225.6">VBUS</text>
<text x="194.5" y="225.6">can</text>
<text x="195.1" y="227.7">on</text>
<text x="198.6" y="227.7">the</text>
<text x="199.1" y="225.6">each</text>
<text x="202.7" y="227.7">MCU</text>
<text x="204.7" y="225.6">feed</text>
<text x="207.9" y="227.7">sheet.</text>
<text x="209.9" y="225.6">the</text>
<text x="214.1" y="225.6">LDO;</text>
<text x="219.5" y="225.6">neither</text>
<text x="227.2" y="225.6">can</text>
<text x="231.8" y="225.6">feed</text>
<text x="237" y="225.6">the</text>
<text x="241.2" y="225.6">other</text>
<text x="247.2" y="225.6">(D-10).</text>
<text x="153.4" y="229.7">D6/R10:</text>
<text x="162.7" y="229.7">power-on</text>
<text x="173.2" y="229.7">LED,</text>
<text x="178.5" y="229.7">1-1.5</text>
<text x="185.4" y="229.7">mA.</text>
</g>
</svg>
